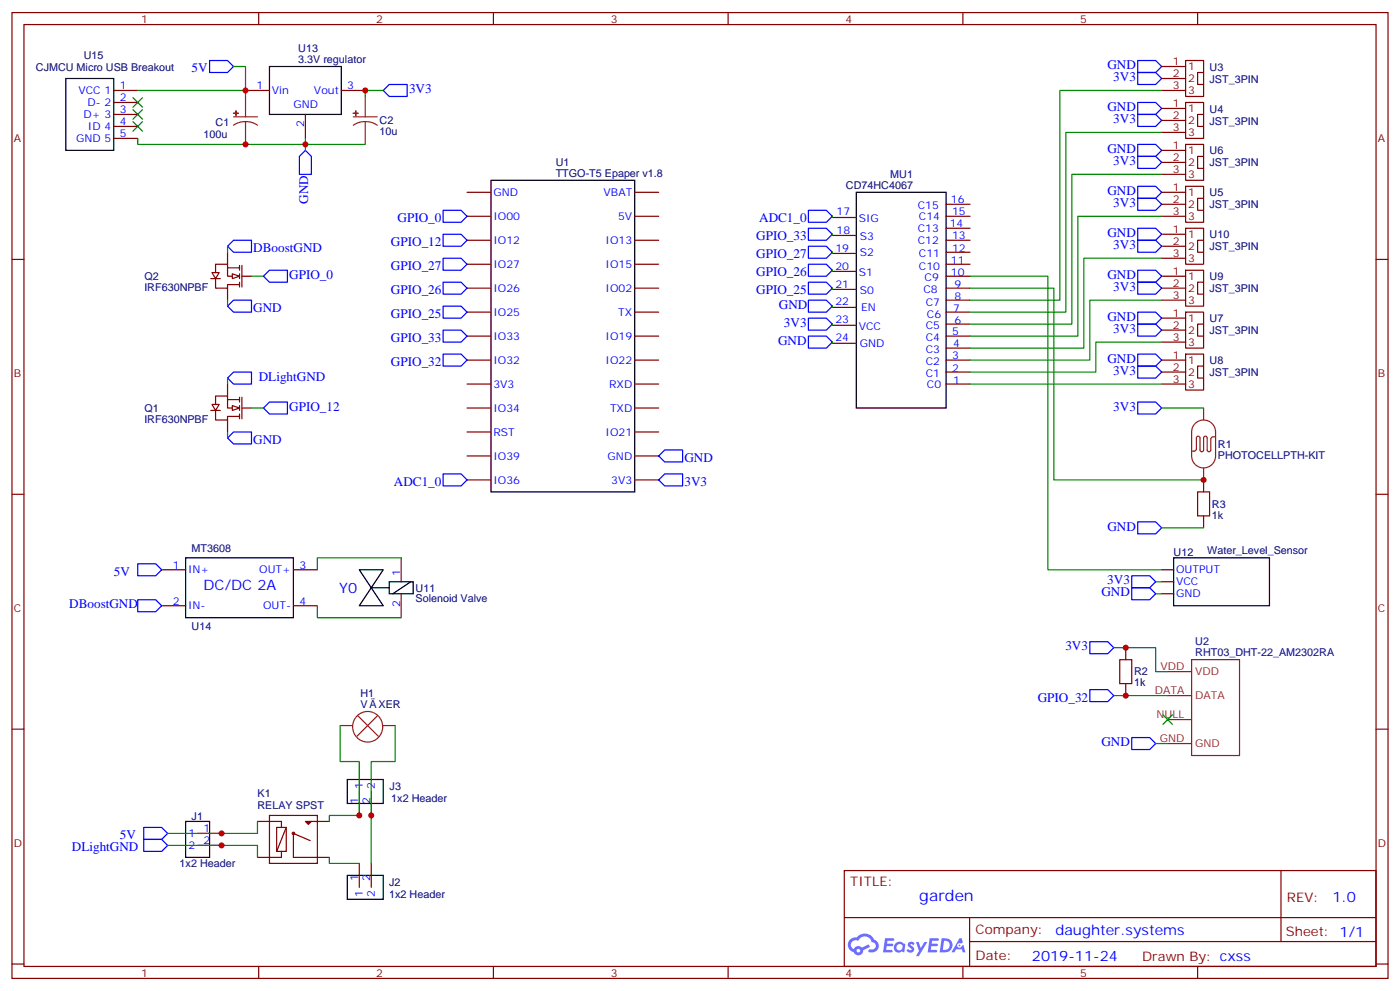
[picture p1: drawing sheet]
<svg xmlns="http://www.w3.org/2000/svg" width="412mm" height="292mm" viewBox="0 0 412 292" stroke-linecap="round" stroke-linejoin="round" font-family="sans-serif">
<g fill="none" stroke="#870000" stroke-width=".35">
<path d="M3.5 3.7h405.4v284.3h-405.4zM7.1 7.2h398.2v277.3h-398.2zM76.2 3.7v3.5M145.3 3.7v3.5M214.5 3.7v3.5M283.6 3.7v3.5M352.8 3.7v3.5M3.5 76.4h3.6M405.3 76.4h3.6M3.5 145.5h3.6M405.3 145.5h3.6M3.5 214.7h3.6"/>
<path d="M405.3 214.7h3.6M248.7 256.3h156.6v28.2h-156.6zM377.3 256.3v20.9M248.7 270.1h156.5M285.6 277.2h119.6M285.6 270.1v14.2M3.5 283.8h3.6M76.2 284.5v3.5M145.3 284.5v3.5M214.5 284.5v3.5M283.6 284.5v3.5M352.8 284.5v3.5"/>
<path d="M405.3 283.8h3.6"/>
</g>
<g fill="#5487ff">
<path d="M267.7 277.5a1.22 1.22 0 0 1 1.7 .2l-.4 .6a.47 .47 0 0 0-.3-.4 .47 .47 0 0 0-.5 .2l.1 .2a1.14 1.14 0 0 1 .8 1.8 1.14 1.14 0 0 1-1.9 0l-.2-.2 .5-.6 .7 .5a.29 .29 0 0 0 .3-.3 .29 .29 0 0 0-.2-.3 1.04 1.04 0 0 1-.6-1.7z"/>
<path d="M260.7 276.2h2.4l.3 .2-.2 .5-1.8 .1-.1 .8h1.5l.3 .4-.3 .4h-1.6l-.2 1.1h1.7l.2 .3-.2 .3-2.6 .1z"/>
<path d="M273.8 276.2h2.4l.3 .2-.1 .5-1.8 .1-.2 .8h1.6l.3 .4-.4 .4-1.6-.1-.1 1.1 1.7 .1 .2 .3-.2 .3-2.6 .1z"/>
<path d="M282.6 276.2h.7l.3 1.3-.6 .3a.69 .69 0 0 0-1 .3 .69 .69 0 0 0 .4 .9 .69 .69 0 0 0 .9-.6l.5-.2 .6 2.2h-.8l-.2-.9h-1.8l-.5 .9h-.8z"/>
<path d="M269.8 277.3h.8l.6 1.8 1.1-1.8h.9l-2.6 4.2h-.8l.9-1.5z"/>
<path d="M277.4 276.2l-.6 4.2h1.3a2.11 2.11 0 0 0 2.5-2.1 2.11 2.11 0 0 0-2.5-2.1zM278.1 277a1.39 1.39 0 0 1 1.7 1.4 1.39 1.39 0 0 1-1.8 1.2h-.3z"/>
<path d="M263.7 277.8a1.54 1.54 0 0 0-.1 2.2 1.54 1.54 0 0 0 2.2 .1l.6 .3 .3-2.3-.2-.3h-.4a1.49 1.49 0 0 0-2.4 0zM264 278.8a.94 .94 0 0 1 1.8 0 .94 .94 0 0 1-1.8 0z"/>
<path d="M250.4 276.6a2.18 2.18 0 0 0 1.1 3.7 1.44 1.44 0 0 0 1.6 .9 1.44 1.44 0 0 0 1.2-1.4l2-1.1-.5-.7-1.9 1a1.47 1.47 0 0 0-2.4 .4 1.39 1.39 0 0 1-.7-1.9 1.39 1.39 0 0 1 2-.5 2.12 2.12 0 0 1 2.2-1.3 2.12 2.12 0 0 1 1.9 1.7 1.14 1.14 0 0 1 1.1 1.4 1.14 1.14 0 0 1-1.7 .7 .43 .43 0 0 0-.5 .4 .43 .43 0 0 0 .4 .5 1.98 1.98 0 0 0 2.5-1.2 1.98 1.98 0 0 0-1.2-2.6 3.1 3.1 0 0 0-5.3-.6l-.9 .1zM252.3 279.9a.55 .55 0 0 1 1.1 0 .55 .55 0 0 1-1.1 0z"/>
<circle cx="282.6" cy="278.3" r=".26"/>
</g>
<path d="M79.4 19.6h21.1v14.1h-21.1zM252.2 56.6h26.5v63.5h-26.5zM345.7 164.2h28.2v14.1h-28.2z" fill="none" stroke="#000" stroke-width=".35"/>
<g fill="none" stroke="#870000" stroke-width=".35">
<path d="M342.2 19.6h7M349.2 17.8h5.3v10.6h-5.3zM72.3 26.6h7.1M90 33.7v7M100.5 26.6h7.1M342.2 23.1h7M342.2 26.6h7M342.2 31.9h7M342.2 35.5h7M342.2 39h7M349.2 30.2h5.3v10.5h-5.3zM354.5 21.3h-1.7v3.6h1.7"/>
<path d="M354.5 33.7h-1.7v3.5h1.7M342.2 56.6h7M342.2 44.3h7M342.2 47.8h7M342.2 51.3h7M349.2 54.9h5.3v10.5h-5.3zM349.2 42.5h5.3v10.6h-5.3zM354.5 58.4h-1.7v3.5h1.7M354.5 46h-1.7v3.6h1.7M67 78.8h3.6M70.6 78.1v1.5M71.3 78.1v6.4"/>
<path d="M245.2 64h7M245.2 69.3h7M245.2 74.6h7M245.2 79.9h7M278.7 60.1h7.1M278.7 63.7h7.1M278.7 67.2h7.1M278.7 70.7h7.1M278.7 74.3h7.1M278.7 77.8h7.1M342.2 60.1h7M342.2 63.7h7"/>
<path d="M342.2 69h7M342.2 72.5h7M342.2 76h7M349.2 79.6h5.3v10.5h-5.3zM349.2 67.2h5.3v10.6h-5.3zM354.5 70.7h-1.7v3.6h1.7M62.1 82h2.8M63.5 82v2.8h3.5v-1h3.6M63.5 80.3v-2.5h3.5v3.5h3.6M70.6 80.6v1.4M70.6 83.1v1.4M245.2 85.2h7"/>
<path d="M245.2 90.5h7M245.2 95.8h7M278.7 81.3h7.1M278.7 84.8h7.1M278.7 88.4h7.1M278.7 91.9h7.1M278.7 95.4h7.1M278.7 99h7.1M342.2 81.3h7M342.2 84.8h7M342.2 88.4h7M342.2 93.7h7"/>
<path d="M342.2 97.2h7M349.2 91.9h5.3v10.6h-5.3zM354.5 95.4h-1.7v3.6h1.7M354.5 83.1h-1.7v3.5h1.7M245.2 101.1h7M278.7 102.5h7.1M278.7 106h7.1M278.7 109.5h7.1M278.7 113.1h7.1M342.2 106h7M342.2 109.5h7M342.2 113.1h7"/>
<path d="M342.2 100.7h7M349.2 104.2h5.3v10.6h-5.3zM354.5 107.8h-1.7v3.5h1.7M354.5 141.3v3.5M354.5 151.9v3.5M342.2 167.7h3.5M342.2 171.3h3.5M342.2 174.8h3.5M331.6 190.7v3.5M331.6 201.3v3.5"/>
</g>
<g fill="none" stroke="#8c2424" stroke-width=".35">
<path d="M68.8 34.4h7M72.3 35.8l1.9 .2 1.6 .9M72.3 35.8l-1.8 .2-1.7 .9M72.3 28.4v6M72.3 35.8v6.7M104.1 34.4h7M107.6 35.8l1.8 .2 1.7 .9M107.6 35.8l-1.9 .2-1.6 .9M107.6 28.4v6M107.6 35.8v6.7M352 124.7a3.5 3.5 0 0 1 3.9-.8 3.5 3.5 0 0 1 2.2 3.3v7a3.5 3.5 0 0 1-3.6 3.6 3.5 3.5 0 0 1-3.5-3.6v-7a3.5 3.5 0 0 1 1-2.5zM354.5 120.1v3.5"/>
<path d="M354.5 137.8v3.5M358.1 128.6h-1l-.4 .4v3.5a.53 .53 0 0 1-.6 .5 .53 .53 0 0 1-.5-.5v-3.6a.53 .53 0 0 0-.5-.5 .53 .53 0 0 0-.6 .5v3.6a.53 .53 0 0 1-.5 .5 .53 .53 0 0 1-.5-.5v-3.6a.53 .53 0 0 0-.5-.5 .53 .53 0 0 0-.6 .5v3.5l-.4 .4h-1M344 197.7h7M351 194.2h14.1v28.2h-14.1zM344 204.8h7M344 211.8h7M344 218.9h7"/>
</g>
<path d="M352.8 144.8h3.5v7.1h-3.5zM329.8 194.2h3.6v7.1h-3.6z" fill="none" stroke="#a10000" stroke-width=".35"/>
<g fill="#8c2424" stroke="#8c2424" stroke-width=".35">
<path d="M68.8 33.3l1.4 .1z"/>
<path d="M69.5 32.6v1.4z"/>
<path d="M104.1 33.3l1.4 .1z"/>
<path d="M104.8 32.6v1.4z"/>
</g>
<path d="M68.4 80.6l2.2 .7-2.2 .7z" fill="#fff" stroke="#870000" stroke-width=".35"/>
<path d="M67 74.3v3.5M62.4 80.3h2.2l-1.1 1.7zM67 84.8v3.6M71.3 81.3h2.8M105.8 233v7.1M109.4 233v7.1M105.8 254.2v7M109.4 254.2v7" fill="none" stroke="#870000" stroke-width=".35"/>
<path d="M102.3 229.5h10.6v7h-10.6zM102.3 257.7h10.6v7.1h-10.6z" fill="none" stroke="#000" stroke-width=".35"/>
<g fill="none" stroke="#8c2424" stroke-width=".35">
<path d="M100.2 213.6h3.5M105.5 210.8l6 6M111.1 210.8l-6 6M112.9 213.6h3.5"/>
<circle cx="108.3" cy="214" r="4.5"/>
</g>
<path d="M79.4 240.1h14.1v14.1h-14.1z" fill="#fff" stroke="#870000" stroke-width=".35"/>
<g fill="none" stroke="#870000" stroke-width=".35">
<path d="M63.5 119.1v-2.5h3.5v3.5h3.6M67 117.7h3.6M70.6 116.9v1.5M70.6 119.4v1.4M71.3 116.9v6.4M62.1 120.8h2.8M63.5 120.8v2.8h3.5v-1h3.6M70.6 121.9v1.4M58.2 245.4h7.1M58.2 248.9h7.1M75.8 241.8h7.1v1.8M81.5 243.6h2.8v7h-2.8z"/>
<path d="M82.9 250.6v1.8h-7.1M84.3 243.6l-2.8 7M91.4 247.5l-5-2.1v7h10.6M91.7 241.8h5.3"/>
<circle cx="86.4" cy="245.4" r=".35"/>
</g>
<path d="M90 241.8h1.7l-.9 .9z" fill="#870000" stroke="#870000" stroke-width=".35"/>
<path d="M54.7 241.8h7v10.6h-7z" fill="none" stroke="#000" stroke-width=".35"/>
<path d="M68.4 119.4l2.2 .7-2.2 .7z" fill="#fff" stroke="#870000" stroke-width=".35"/>
<g fill="none" stroke="#870000" stroke-width=".35">
<path d="M33.5 26.6h7.1M33.5 30.2h7.1M33.5 33.7h7.1M33.5 37.2h7.1M33.5 40.7h7.1M137.6 56.6h7M187 56.6h7M137.6 63.7h7M137.6 70.7h7M137.6 77.8h7M187 63.7h7M187 70.7h7"/>
<path d="M187 77.8h7M137.6 84.8h7M137.6 91.9h7M137.6 99h7M187 84.8h7M187 91.9h7M187 99h7M62.4 119.1h2.2l-1.1 1.7zM67 113.1v3.5M137.6 106h7M137.6 113.1h7M187 106h7"/>
<path d="M187 113.1h7M67 123.6v3.6M71.3 120.1h2.8M137.6 120.1h7M137.6 127.2h7M137.6 134.2h7M187 120.1h7M187 127.2h7M187 134.2h7M137.6 141.3h7M187 141.3h7M47.6 167.7h7.1"/>
<path d="M47.6 178.3h7.1M86.4 167.7h7.1M86.4 178.3h7.1M118.2 164.2v7.1M118.2 174.8v7.1"/>
</g>
<path d="M19.4 23.1h14.1v21.2h-14.1zM144.6 53.1h42.4v91.7h-42.4zM54.7 164.2h31.7v17.7h-31.7zM105.8 167.7h7.1l-7.1 10.6h7.1zM109.4 173h5.3M114.7 171.3h7v3.5h-7zM121 171.3l-5.3 3.5" fill="none" stroke="#000" stroke-width=".35"/>
<g fill="none" stroke="#00f" stroke-width=".35">
<path d="M61.7 17.8h5.3l1.8 1.8-1.8 1.7h-5.3zM335.1 17.8h5.3l1.8 1.8-1.8 1.7h-5.3zM114.7 24.9h5.2v3.5h-5.2l-1.8-1.8zM335.1 21.3h5.3l1.8 1.8-1.8 1.8h-5.3zM335.1 33.7h5.3l1.8 1.8-1.8 1.7h-5.3zM335.1 30.2h5.3l1.8 1.7-1.8 1.8h-5.3zM88.2 46l1.8-1.7 1.7 1.7v5.3h-3.5zM335.1 54.9h5.3l1.8 1.7-1.8 1.8h-5.3zM335.1 58.4h5.3l1.8 1.7-1.8 1.8h-5.3zM335.1 46h5.3l1.8 1.8-1.8 1.8h-5.3zM335.1 42.5h5.3l1.8 1.8-1.8 1.7h-5.3zM68.8 70.7h5.3v3.6h-5.3l-1.8-1.8z"/>
<path d="M130.5 76h5.3l1.8 1.8-1.8 1.8h-5.3zM130.5 69h5.3l1.8 1.7-1.8 1.8h-5.3zM130.5 61.9h5.3l1.8 1.8-1.8 1.7h-5.3zM238.1 61.9h5.3l1.8 1.8-1.8 1.7h-5.3zM238.1 72.5h5.3l1.8 1.8-1.8 1.7h-5.3zM238.1 77.8h5.3l1.8 1.8-1.8 1.7h-5.3zM238.1 67.2h5.3l1.8 1.8-1.8 1.7h-5.3zM335.1 79.6h5.3l1.8 1.7-1.8 1.8h-5.3zM335.1 70.7h5.3l1.8 1.8-1.8 1.8h-5.3zM335.1 67.2h5.3l1.8 1.8-1.8 1.7h-5.3zM68.8 88.4h5.3v3.5h-5.3l-1.8-1.8zM77.6 81.3l1.8-1.7h5.3v3.5h-5.3z"/>
<path d="M130.5 90.1h5.3l1.8 1.8-1.8 1.8h-5.3zM130.5 83.1h5.3l1.8 1.7-1.8 1.8h-5.3zM130.5 97.2h5.3l1.8 1.8-1.8 1.7h-5.3zM238.1 93.7h5.3l1.8 1.7-1.8 1.8h-5.3zM238.1 99h5.3l1.8 1.7-1.8 1.8h-5.3zM238.1 88.4h5.3l1.8 1.7-1.8 1.8h-5.3zM238.1 83.1h5.3l1.8 1.7-1.8 1.8h-5.3zM335.1 91.9h5.3l1.8 1.8-1.8 1.7h-5.3zM335.1 95.4h5.3l1.8 1.8-1.8 1.8h-5.3zM335.1 83.1h5.3l1.8 1.7-1.8 1.8h-5.3zM68.8 109.5h5.3v3.6h-5.3l-1.8-1.8zM130.5 104.2h5.3l1.8 1.8-1.8 1.8h-5.3z"/>
<path d="M335.1 107.8h5.3l1.8 1.7-1.8 1.8h-5.3zM335.1 104.2h5.3l1.8 1.8-1.8 1.8h-5.3zM335.1 118.4h5.3l1.8 1.7-1.8 1.8h-5.3zM68.8 127.2h5.3v3.5h-5.3l-1.8-1.8zM77.6 120.1l1.8-1.7h5.3v3.5h-5.3zM130.5 139.5h5.3l1.8 1.8-1.8 1.8h-5.3zM195.8 132.5h5.3v3.5h-5.3l-1.8-1.8zM195.8 139.5h5.3v3.6h-5.3l-1.8-1.8zM335.1 153.6h5.3l1.8 1.8-1.8 1.8h-5.3zM40.6 176.6h5.3l1.7 1.7-1.7 1.8h-5.3zM40.6 166h5.3l1.7 1.7-1.7 1.8h-5.3zM333.4 173h5.3l1.7 1.8-1.7 1.8h-5.3z"/>
<path d="M333.4 169.5h5.3l1.7 1.8-1.7 1.7h-5.3zM321 188.9h5.3l1.8 1.8-1.8 1.7h-5.3zM321 203h5.3l1.8 1.8-1.8 1.8h-5.3zM333.4 217.1h5.3l1.7 1.8-1.7 1.8h-5.3zM42.3 243.6h5.3l1.8 1.8-1.8 1.7h-5.3zM42.3 247.1h5.3l1.8 1.8-1.8 1.7h-5.3z"/>
</g>
<g fill="none" stroke="#008700" stroke-width=".35">
<path d="M68.8 19.6h3.5v7M40.6 26.6h31.7v1.8M112.9 26.6h-5.3v1.8M342.2 39h-28.2v52.9h-28.2M342.2 26.6h-30v61.8h-26.4M40.6 40.7v1.8h67M90 40.7v3.6M342.2 51.3h-26.5v44.1h-29.9M67 72.5v1.8M245.2 63.7v.3M245.2 69v.3M245.2 74.3v.3"/>
<path d="M245.2 79.6v.3M342.2 76h-22.9v26.5h-33.5M342.2 63.7h-24.7v35.3h-31.7M67 88.4v1.7M74.1 81.3h3.5M245.2 84.8v.4M245.2 90.1v.4M245.2 95.4v.4M285.8 84.8h24.6v56.5h44.1M285.8 81.3h22.9v86.4h33.5M342.2 88.4h-21.2v17.6h-35.2M67 111.3v1.8"/>
<path d="M245.2 100.7v.4M285.8 113.1h56.4M342.2 100.7h-19.4v8.8h-37M67 127.2v1.7M74.1 120.1h3.5M342.2 120.1h12.3M342.2 155.4h12.3M93.5 178.3v3.6h24.7M118.2 164.2h-24.7v3.5M340.4 174.8h1.8M340.4 171.3h1.8M328.1 190.7h12.3v7h3.6"/>
<path d="M100.2 213.6v10.6h5.6v15.9h-8.8v1.7M116.4 213.6v10.6h-7v30M328.1 204.8h15.9M340.4 218.9h3.6M49.4 248.9h26.4v3.5M75.8 241.8v3.6h-26.4M97 252.4v1.8h8.8"/>
</g>
<g fill="#c00">
<circle cx="354.5" cy="141.3" r=".88"/>
<circle cx="72.3" cy="42.5" r=".88"/>
<circle cx="109.4" cy="240.1" r=".88"/>
<circle cx="105.8" cy="240.1" r=".88"/>
<circle cx="90" cy="42.5" r=".88"/>
<circle cx="331.6" cy="190.7" r=".88"/>
<circle cx="107.6" cy="26.6" r=".88"/>
<circle cx="72.3" cy="26.6" r=".88"/>
<circle cx="65.3" cy="245.4" r=".88"/>
<circle cx="65.3" cy="248.9" r=".88"/>
<circle cx="331.6" cy="204.8" r=".88"/>
</g>
<g fill="#c00" stroke="#008700" stroke-width=".35">
<path d="M39.2 28.8l2.8 2.8zM42 28.8l-2.8 2.8z"/>
<path d="M39.2 32.3l2.8 2.8zM39.2 35.1l2.8-2.8z"/>
<path d="M39.2 35.8l2.8 2.8zM42 35.8l-2.8 2.8z"/>
<path d="M342.5 210.4l2.9 2.9zM345.4 210.4l-2.9 2.9z"/>
</g>
<text font-size="4.6" fill="#00f" x="270.8" y="265.3">garden</text>
<g font-size="4.2" fill="#00f">
<text x="60" y="173.7">DC/DC 2A</text>
<text x="99.9" y="174.5">Y0</text>
<text x="392.5" y="265.6">1.0</text>
<text x="310.9" y="275.1">daughter.systems</text>
<text x="304" y="282.9">2019-11-24</text>
</g>
<g font-size="3.9" fill="#00f">
<text x="56.4" y="21.2">5V</text>
<text x="326.2" y="20.4">GND</text>
<text x="327.9" y="23.9">3V3</text>
<text x="120.5" y="27.4">3V3</text>
<text x="326.2" y="32.7">GND</text>
<text x="327.9" y="36.2">3V3</text>
<text x="326.2" y="45.1">GND</text>
<text x="327.9" y="48.6">3V3</text>
<text x="326.2" y="57.4">GND</text>
<text x="90.7" y="60" transform="rotate(-90 90.7 60)">GND</text>
<text x="117.1" y="65.4">GPIO_0</text>
<text x="223.6" y="65.4">ADC1_0</text>
<text x="327.9" y="60.9">3V3</text>
<text x="222.8" y="70.7">GPIO_33</text>
<text x="326.2" y="69.7">GND</text>
<text x="74.6" y="74.2">DBoostGND</text>
<text x="115.2" y="72.5">GPIO_12</text>
<text x="222.8" y="76">GPIO_27</text>
<text x="327.9" y="73.3">3V3</text>
<text x="85.2" y="82.1">GPIO_0</text>
<text x="115.2" y="79.6">GPIO_27</text>
<text x="222.8" y="81.3">GPIO_26</text>
<text x="326.2" y="82.1">GND</text>
<text x="115.2" y="86.6">GPIO_26</text>
<text x="222.8" y="86.6">GPIO_25</text>
<text x="327.9" y="85.6">3V3</text>
<text x="74.6" y="91.8">GND</text>
<text x="115.2" y="93.7">GPIO_25</text>
<text x="229.4" y="91">GND</text>
<text x="326.2" y="94.4">GND</text>
<text x="115.2" y="100.7">GPIO_33</text>
<text x="229.2" y="101.5">GND</text>
<text x="230.9" y="96.2">3V3</text>
<text x="327.9" y="98">3V3</text>
<text x="115.2" y="107.8">GPIO_32</text>
<text x="326.2" y="106.8">GND</text>
<text x="76.2" y="112.2">DLightGND</text>
<text x="327.9" y="110.3">3V3</text>
<text x="85.2" y="120.9">GPIO_12</text>
<text x="327.9" y="120.9">3V3</text>
<text x="74.6" y="130.7">GND</text>
<text x="201.6" y="135.9">GND</text>
<text x="116" y="143.1">ADC1_0</text>
<text x="201.6" y="143">3V3</text>
<text x="326.2" y="156.2">GND</text>
<text x="33.6" y="169.5">5V</text>
<text x="326.2" y="172.1">3V3</text>
<text x="20.4" y="179.1">DBoostGND</text>
<text x="324.5" y="175.6">GND</text>
<text x="313.8" y="191.5">3V3</text>
<text x="305.7" y="206.6">GPIO_32</text>
<text x="324.5" y="219.7">GND</text>
<text x="21.2" y="250.5">DLightGND</text>
<text x="35.3" y="246.9">5V</text>
</g>
<g font-size="3.9" fill="#800">
<text x="250.5" y="260.9">TITLE:</text>
<text x="379.1" y="265.6">REV:</text>
<text x="287.4" y="275.1">Company:</text>
<text x="378.7" y="275.7">Sheet: 1/1</text>
<text x="287.4" y="282.8">Date:</text>
<text x="336.4" y="282.8">Drawn By: cxss</text>
</g>
<g font-size="3.2" fill="#800">
<text x="41.6" y="6.7">1</text>
<text x="110.8" y="6.7">2</text>
<text x="179.9" y="6.7">3</text>
<text x="249.1" y="6.7">4</text>
<text x="318.2" y="6.7">5</text>
<text x="345.5" y="19.2">1</text>
<text x="345.5" y="22.8">2</text>
<text x="350" y="20.6">1</text>
<text x="345.5" y="26.3">3</text>
<text x="350" y="24.2">2</text>
<text x="350" y="27.7">3</text>
<text x="345.5" y="31.6">1</text>
<text x="345.5" y="35.1">2</text>
<text x="350" y="33">1</text>
<text x="4.1" y="41.8">A</text>
<text x="345.5" y="38.6">3</text>
<text x="350" y="36.5">2</text>
<text x="350" y="40">3</text>
<text x="405.9" y="41.8">A</text>
<text x="345.5" y="43.9">1</text>
<text x="345.5" y="47.4">2</text>
<text x="350" y="45.3">1</text>
<text x="345.5" y="51">3</text>
<text x="350" y="48.9">2</text>
<text x="350" y="52.4">3</text>
<text x="345.5" y="56.3">1</text>
<text x="345.5" y="59.8">2</text>
<text x="350" y="57.7">1</text>
<text x="345.5" y="63.3">3</text>
<text x="350" y="61.2">2</text>
<text x="350" y="64.7">3</text>
<text x="345.5" y="68.6">1</text>
<text x="350" y="70">1</text>
<text x="345.5" y="72.1">2</text>
<text x="345.5" y="75.7">3</text>
<text x="350" y="73.6">2</text>
<text x="350" y="77.1">3</text>
<text x="345.5" y="81">1</text>
<text x="350" y="82.4">1</text>
<text x="345.5" y="84.5">2</text>
<text x="345.5" y="88">3</text>
<text x="350" y="85.9">2</text>
<text x="350" y="89.4">3</text>
<text x="345.5" y="93.3">1</text>
<text x="350" y="94.7">1</text>
<text x="345.5" y="96.8">2</text>
<text x="345.5" y="100.4">3</text>
<text x="350" y="98.2">2</text>
<text x="350" y="101.8">3</text>
<text x="345.5" y="105.7">1</text>
<text x="350" y="107.1">1</text>
<text x="4.1" y="110.9">B</text>
<text x="345.5" y="109.2">2</text>
<text x="345.5" y="112.7">3</text>
<text x="350" y="110.6">2</text>
<text x="405.9" y="110.9">B</text>
<text x="350" y="114.1">3</text>
<text x="4.1" y="180.1">C</text>
<text x="405.9" y="180.1">C</text>
<text x="4.1" y="249.2">D</text>
<text x="405.9" y="249.2">D</text>
<text x="41.6" y="287.5">1</text>
<text x="110.8" y="287.5">2</text>
<text x="179.9" y="287.5">3</text>
<text x="249.1" y="287.5">4</text>
<text x="318.2" y="287.5">5</text>
</g>
<g font-size="3.2" fill="#000080">
<text x="24.7" y="17.3">U15</text>
<text x="87.9" y="15.3">U13</text>
<text x="10.6" y="20.8">CJMCU Micro USB Breakout</text>
<text x="87.9" y="18.5">3.3V regulator</text>
<text x="356.3" y="20.8">U3</text>
<text x="356.3" y="24.3">JST_3PIN</text>
<text x="356.3" y="33.1">U4</text>
<text x="60" y="40.7">100u</text>
<text x="63.5" y="37.2">C1</text>
<text x="111.8" y="39.8">10u</text>
<text x="111.8" y="36.6">C2</text>
<text x="356.3" y="36.7">JST_3PIN</text>
<text x="356.3" y="45.5">U6</text>
<text x="163.7" y="52">TTGO-T5 Epaper v1.8</text>
<text x="163.7" y="48.9">U1</text>
<text x="262.2" y="52.4">MU1</text>
<text x="356.3" y="49">JST_3PIN</text>
<text x="249.2" y="55.6">CD74HC4067</text>
<text x="356.3" y="57.8">U5</text>
<text x="356.3" y="61.4">JST_3PIN</text>
<text x="356.3" y="70.2">U10</text>
<text x="356.3" y="73.7">JST_3PIN</text>
<text x="42.5" y="82.4">Q2</text>
<text x="356.3" y="82.5">U9</text>
<text x="42.5" y="85.6">IRF630NPBF</text>
<text x="356.3" y="86">JST_3PIN</text>
<text x="356.3" y="94.9">U7</text>
<text x="356.3" y="98.4">JST_3PIN</text>
<text x="356.3" y="107.2">U8</text>
<text x="356.3" y="110.7">JST_3PIN</text>
<text x="42.5" y="124.4">IRF630NPBF</text>
<text x="42.5" y="121.2">Q1</text>
<text x="358.8" y="131.9">R1</text>
<text x="358.8" y="135">PHOTOCELLPTH-KIT</text>
<text x="357" y="149.5">R3</text>
<text x="357" y="152.7">1k</text>
<text x="56.4" y="162.5">MT3608</text>
<text x="345.7" y="163.7">U12</text>
<text x="355.6" y="163.2">Water_Level_Sensor</text>
<text x="122.4" y="177.4">Solenoid Valve</text>
<text x="122.4" y="174.2">U11</text>
<text x="56.4" y="185.4">U14</text>
<text x="352.1" y="190">U2</text>
<text x="352.1" y="193.1">RHT03_DHT-22_AM2302RA</text>
<text x="334.1" y="202">1k</text>
<text x="334.1" y="198.9">R2</text>
<text x="106.2" y="208.4">V</text>
<text x="106.2" y="205.2">H1</text>
<text x="111.5" y="208.4">XER</text>
<text x="114.8" y="232.5">J3</text>
<text x="75.8" y="238.3">RELAY SPST</text>
<text x="75.8" y="234.8">K1</text>
<text x="115.3" y="236">1x2 Header</text>
<text x="56.4" y="241.3">J1</text>
<text x="52.9" y="255.4">1x2 Header</text>
<text x="114.7" y="260.7">J2</text>
<text x="114.7" y="264.2">1x2 Header</text>
</g>
<g font-size="3.2" fill="#00f">
<text x="23.1" y="27.7">VCC 1</text>
<text x="35.3" y="26.3">1</text>
<text x="35.3" y="29.8">2</text>
<text x="75.6" y="26.3">1</text>
<text x="80.1" y="27.7">Vin</text>
<text x="92.5" y="27.7">Vout</text>
<text x="102.3" y="26.3">3</text>
<text x="24.6" y="34.7">D+ 3</text>
<text x="25.8" y="31.2">D- 2</text>
<text x="35.3" y="33.3">3</text>
<text x="86.4" y="31.7">GND</text>
<text x="22.4" y="41.8">GND 5</text>
<text x="25.9" y="38.3">ID 4</text>
<text x="35.3" y="36.9">4</text>
<text x="35.3" y="40.4">5</text>
<text x="89.6" y="37.5" transform="rotate(-90 89.6 37.5)">2</text>
<text x="145.3" y="57.7">GND</text>
<text x="177.8" y="57.7">VBAT</text>
<text x="280.1" y="59.8">16</text>
<text x="145.3" y="64.7">IO00</text>
<text x="182.1" y="64.7">5V</text>
<text x="246.4" y="63.3">17</text>
<text x="252.9" y="65.4">SIG</text>
<text x="270.3" y="61.6">C15</text>
<text x="270.7" y="64.7">C14</text>
<text x="280.5" y="63.3">15</text>
<text x="145.3" y="71.8">IO12</text>
<text x="178.4" y="71.8">IO13</text>
<text x="246.4" y="69">18</text>
<text x="253.3" y="70.7">S3</text>
<text x="270.3" y="68.3">C13</text>
<text x="270.3" y="71.8">C12</text>
<text x="279.8" y="66.9">14</text>
<text x="280.5" y="70.4">13</text>
<text x="246.1" y="74.3">19</text>
<text x="253.3" y="75.3">S2</text>
<text x="270.7" y="75.7">C11</text>
<text x="280.1" y="77.8">11</text>
<text x="280.5" y="74.3">12</text>
<text x="145.3" y="78.8">IO27</text>
<text x="178.4" y="78.8">IO15</text>
<text x="246.1" y="79.6">20</text>
<text x="252.9" y="81.3">S1</text>
<text x="270.7" y="79.6">C10</text>
<text x="272.3" y="82.7">C9</text>
<text x="280.1" y="81.3">10</text>
<text x="145.3" y="85.9">IO26</text>
<text x="178.4" y="85.9">IO02</text>
<text x="246.1" y="84.8">21</text>
<text x="246.1" y="89.8">22</text>
<text x="253.3" y="86.6">S0</text>
<text x="272" y="86.3">C8</text>
<text x="281.2" y="84.8">9</text>
<text x="281.2" y="88.4">8</text>
<text x="145.3" y="93">IO25</text>
<text x="182.1" y="93">TX</text>
<text x="246.1" y="95.1">23</text>
<text x="253.6" y="91.5">EN</text>
<text x="272.7" y="90.1">C7</text>
<text x="273" y="93.7">C6</text>
<text x="280.8" y="91.9">7</text>
<text x="281.2" y="95.4">6</text>
<text x="145.3" y="100">IO33</text>
<text x="178.4" y="100">IO19</text>
<text x="246.1" y="100.4">24</text>
<text x="252.9" y="97.2">VCC</text>
<text x="272.7" y="96.8">C5</text>
<text x="272.7" y="100.4">C4</text>
<text x="280.5" y="98.6">5</text>
<text x="145.3" y="107.1">IO32</text>
<text x="178.4" y="107.1">IO22</text>
<text x="253.3" y="102.1">GND</text>
<text x="272.7" y="103.9">C3</text>
<text x="272.7" y="107.4">C2</text>
<text x="280.5" y="105.7">3</text>
<text x="280.8" y="102.1">4</text>
<text x="272.7" y="110.9">C1</text>
<text x="280.5" y="109.5">2</text>
<text x="280.8" y="113.1">1</text>
<text x="145.3" y="114.1">3V3</text>
<text x="179.4" y="114.1">RXD</text>
<text x="273" y="114.1">C0</text>
<text x="145.3" y="121.2">IO34</text>
<text x="179.7" y="121.2">TXD</text>
<text x="145.3" y="128.2">RST</text>
<text x="178.4" y="128.2">IO21</text>
<text x="145.3" y="135.3">IO39</text>
<text x="179" y="135.3">GND</text>
<text x="145.3" y="142.3">IO36</text>
<text x="180.1" y="142.3">3V3</text>
<text x="50.9" y="167.4">1</text>
<text x="88.2" y="167.4">3</text>
<text x="55.4" y="168.8">IN+</text>
<text x="76.4" y="168.8">OUT+</text>
<text x="117.8" y="169.5" transform="rotate(-90 117.8 169.5)">1</text>
<text x="346.4" y="168.8">OUTPUT</text>
<text x="346.4" y="172.3">VCC</text>
<text x="50.9" y="178">2</text>
<text x="55.4" y="179.4">IN-</text>
<text x="77.5" y="179.4">OUT-</text>
<text x="88.2" y="178">4</text>
<text x="117.8" y="178.6" transform="rotate(-90 117.8 178.6)">2</text>
<text x="346.4" y="175.9">GND</text>
<text x="106.9" y="232.3" transform="rotate(-90 106.9 232.3)">1</text>
<text x="110.4" y="232.3" transform="rotate(-90 110.4 232.3)">2</text>
<text x="105.5" y="236.8" transform="rotate(-90 105.5 236.8)">1</text>
<text x="109" y="236.8" transform="rotate(-90 109 236.8)">2</text>
<text x="60" y="245">1</text>
<text x="55.5" y="246.4">1</text>
<text x="55.5" y="249.9">2</text>
<text x="60" y="248.5">2</text>
<text x="105.5" y="259.5" transform="rotate(-90 105.5 259.5)">1</text>
<text x="106.9" y="264" transform="rotate(-90 106.9 264)">1</text>
<text x="109" y="259.5" transform="rotate(-90 109 259.5)">2</text>
<text x="110.4" y="264" transform="rotate(-90 110.4 264)">2</text>
</g>
<g font-size="3.2" fill="#8d2323">
<text x="341.8" y="197.4">VDD</text>
<text x="352.1" y="198.8">VDD</text>
<text x="340.2" y="204.4">DATA</text>
<text x="352.1" y="205.8">DATA</text>
<text x="340.7" y="211.5">NULL</text>
<text x="341.6" y="218.5">GND</text>
<text x="352.1" y="220">GND</text>
</g>
</svg>
